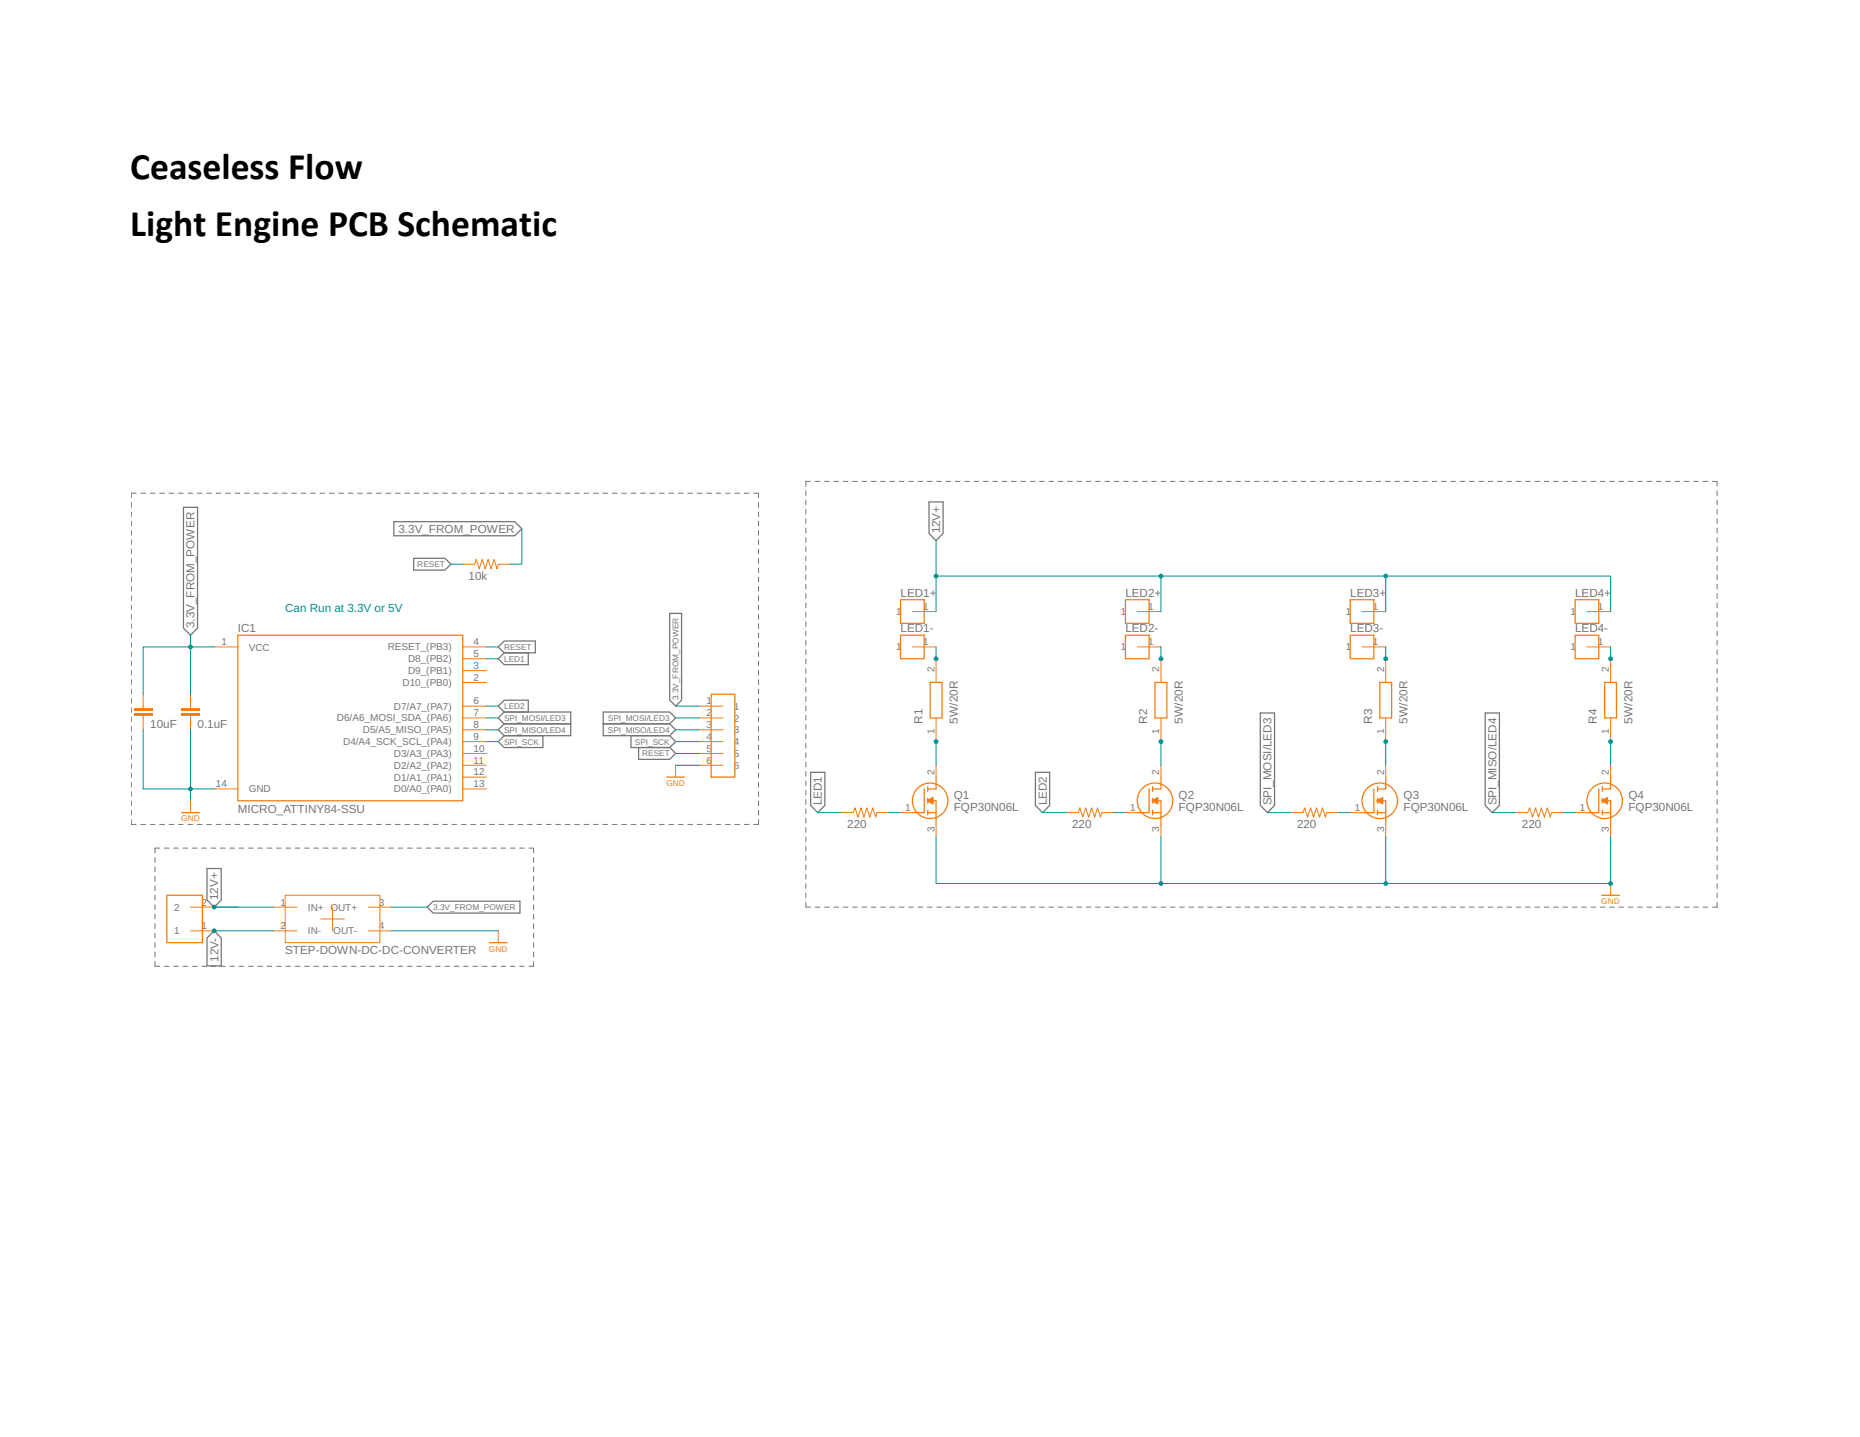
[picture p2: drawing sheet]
<svg xmlns="http://www.w3.org/2000/svg" width="279mm" height="216mm" viewBox="0 0 279 216" stroke-linecap="round" stroke-linejoin="round" font-family="sans-serif">
<g fill="none" stroke="#757575" stroke-width=".15">
<path d="M19.7 75.5v.7M19.7 76.9v.7M19.7 78.3v.7M19.7 79.7v.7M20.4 74.1h-.7v.7M21.1 74.1h.8M22.6 74.1h.7M24 74.1h.7M25.4 74.1h.7M26.8 74.1h.7M28.2 74.1h.7M29.6 74.1h.8"/>
<path d="M31.1 74.1h.7M32.5 74.1h.7M33.9 74.1h.7M35.3 74.1h.7M36.7 74.1h.7M38.1 74.1h.8M39.6 74.1h.7M41 74.1h.7M42.4 74.1h.7M43.8 74.1h.7M45.2 74.1h.8M46.7 74.1h.7"/>
<path d="M48.1 74.1h.7M49.5 74.1h.7M50.9 74.1h.7M52.3 74.1h.7M53.7 74.1h.7M55.1 74.1h.8M56.6 74.1h.7M58 74.1h.7M59.4 74.1h.7M60.8 74.1h.7M62.2 74.1h.7M63.6 74.1h.8"/>
<path d="M65.1 74.1h.7M66.5 74.1h.7M67.9 74.1h.7M69.3 74.1h.7M70.7 74.1h.7M72.1 74.1h.8M73.6 74.1h.7M75 74.1h.7M76.4 74.1h.7M77.8 74.1h.7M79.2 74.1h.7M80.6 74.1h.8"/>
<path d="M82.1 74.1h.7M83.5 74.1h.7M84.9 74.1h.7M86.3 74.1h.7M87.7 74.1h.7M89.2 74.1h.7M90.6 74.1h.7M92 74.1h.7M93.4 74.1h.7M94.8 74.1h.7M96.2 74.1h.7M97.6 74.1h.8"/>
<path d="M99.1 74.1h.7M100.5 74.1h.7M101.9 74.1h.7M103.3 74.1h.7M104.7 74.1h.8M106.2 74.1h.7M107.6 74.1h.7M109 74.1h.7M110.4 74.1h.7M111.8 74.1h.7M113.2 74.1h.7v.7M113.9 75.5v.7"/>
<path d="M113.9 76.9v.7M113.9 78.3v.7M113.9 79.7v.7M121.1 73.7v.7M121.1 75.1v.7M121.1 76.5v.8M121.1 78v.7M121.1 79.4v.7M121.8 72.3h-.7v.7M122.4 72.3h.8M123.9 72.3h.7M125.3 72.3h.7"/>
<path d="M126.7 72.3h.7M128.1 72.3h.7M129.5 72.3h.7M130.9 72.3h.7M132.3 72.3h.7M133.7 72.3h.7M135.1 72.3h.7M136.5 72.3h.7M137.9 72.3h.7M139.3 72.3h.7M140.7 72.3h.7M142.1 72.3h.7"/>
<path d="M143.5 72.3h.7M144.9 72.3h.7M146.3 72.3h.7M147.7 72.3h.7M149.1 72.3h.7M150.5 72.3h.7M151.9 72.3h.8M153.4 72.3h.7M154.7 72.3h.7M156.1 72.3h.8M157.6 72.3h.7M159 72.3h.7"/>
<path d="M160.4 72.3h.7M161.8 72.3h.7M163.2 72.3h.7M164.6 72.3h.7M166 72.3h.7M167.4 72.3h.7M168.8 72.3h.7M170.2 72.3h.7M171.6 72.3h.7M173 72.3h.7M174.4 72.3h.7M175.8 72.3h.7"/>
<path d="M177.2 72.3h.7M178.6 72.3h.7M180 72.3h.7M181.4 72.3h.7M182.8 72.3h.7M184.2 72.3h.7M185.6 72.3h.7M187 72.3h.7M188.4 72.3h.7M189.8 72.3h.7M191.2 72.3h.8M192.7 72.3h.7"/>
<path d="M194.1 72.3h.7M195.5 72.3h.7M196.9 72.3h.7M198.3 72.3h.7M199.7 72.3h.7M201.1 72.3h.7M202.5 72.3h.7M203.9 72.3h.7M205.3 72.3h.7M206.7 72.3h.7M208.1 72.3h.7M209.5 72.3h.7"/>
<path d="M210.9 72.3h.7M212.3 72.3h.7M213.7 72.3h.7M215.1 72.3h.7M216.5 72.3h.7M217.9 72.3h.7M219.3 72.3h.7M220.7 72.3h.7M222.1 72.3h.7M223.5 72.3h.7M224.9 72.3h.8M226.4 72.3h.7"/>
<path d="M227.8 72.3h.7M229.2 72.3h.6M230.6 72.3h.7M232 72.3h.7M233.4 72.3h.7M234.8 72.3h.7M236.2 72.3h.7M237.6 72.3h.7M239 72.3h.7M240.4 72.3h.7M241.8 72.3h.7M243.2 72.3h.7"/>
<path d="M244.6 72.3h.7M246 72.3h.7M247.4 72.3h.7M248.8 72.3h.7M250.2 72.3h.7M251.6 72.3h.7M253 72.3h.7M254.4 72.3h.7M255.8 72.3h.7M257.2 72.3h.7v.7M257.9 73.7v.7M257.9 75.1v.7"/>
<path d="M257.9 76.5v.8M257.9 78v.7M257.9 79.4v.7M19.7 81.1v.7M19.7 82.5v.7M19.7 83.9v.7M19.7 85.3v.7M19.7 86.7v.7M19.7 88.1v.7M19.7 89.5v.7M19.7 90.9v.7M19.7 92.3v.7"/>
<path d="M19.7 93.7v.7M19.7 95.1v.7M19.7 96.5v.7M19.7 97.9v.7M19.7 99.3v.7M113.9 81.1v.7M113.9 82.5v.7M113.9 83.9v.7M113.9 85.3v.7M113.9 86.7v.7M113.9 88.1v.7M113.9 89.5v.7"/>
<path d="M113.9 90.9v.7M113.9 92.3v.7M113.9 93.7v.7M113.9 95.1v.7M113.9 96.5v.7M113.9 97.9v.7M113.9 99.3v.7M121.1 80.8v.7M121.1 82.2v.7M121.1 83.6v.7M121.1 85v.7M121.1 86.4v.7"/>
<path d="M121.1 87.8v.7M121.1 89.2v.7M121.1 90.6v.7M121.1 92v.7M121.1 93.4v.7M121.1 94.8v.7M121.1 96.2v.7M121.1 97.6v.7M121.1 99v.7M257.9 80.8v.7M257.9 82.2v.7M257.9 83.6v.7"/>
<path d="M257.9 85v.7M257.9 86.4v.7M257.9 87.8v.7M257.9 89.2v.7M257.9 90.6v.7M257.9 92v.7M257.9 93.4v.7M257.9 94.8v.7M257.9 96.2v.7M257.9 97.6v.7M257.9 99v.7M19.7 100.7v.7"/>
<path d="M19.7 102.1v.7M19.7 103.5v.7M19.7 104.9v.7M19.7 106.3v.7M19.7 107.7v.7M19.7 109.1v.8M19.7 110.6v.7M19.7 112v.6M19.7 113.3v.7M19.7 114.7v.7M19.7 116.1v.8M19.7 117.6v.7"/>
<path d="M19.7 119v.7M113.9 100.7v.7M113.9 102.1v.7M113.9 103.5v.7M113.9 104.9v.7M113.9 106.3v.7M113.9 107.7v.7M113.9 109.1v.8M113.9 110.6v.7M113.9 112v.6M113.9 113.3v.7M113.9 114.7v.7"/>
<path d="M113.9 116.1v.8M113.9 117.6v.7M113.9 119v.7M121.1 100.5v.7M121.1 101.9v.7M121.1 103.3v.7M121.1 104.7v.7M121.1 106.1v.7M121.1 107.5v.7M121.1 108.9v.7M121.1 110.3v.7M121.1 111.7v.7"/>
<path d="M121.1 113.1v.7M121.1 114.5v.7M121.1 115.9v.7M121.1 117.3v.7M121.1 118.7v.7M257.9 100.5v.7M257.9 101.9v.7M257.9 103.3v.7M257.9 104.7v.7M257.9 106.1v.7M257.9 107.5v.7M257.9 108.9v.7"/>
<path d="M257.9 110.3v.7M257.9 111.7v.7M257.9 113.1v.7M257.9 114.5v.7M257.9 115.9v.7M257.9 117.3v.7M257.9 118.7v.7M19.7 120.4v.7M19.7 121.8v.6M19.7 123.1v.8h.7M21.1 123.9h.8M22.6 123.9h.7"/>
<path d="M23.3 128.8v.8M23.3 130.3v.7M23.3 131.7v.7M23.3 133.1v.7M23.3 134.5v.7M23.3 135.9v.8M23.3 137.4v.7M23.3 138.8v.7M24 127.4h-.7v.7M24 123.9h.7M24.7 127.4h.7M25.4 123.9h.7"/>
<path d="M26.1 127.4h.7M26.8 123.9h.7M27.5 127.4h.7M28.2 123.9h.7M28.9 127.4h.7M29.6 123.9h.8M30.3 127.4h.7M31.1 123.9h.7M31.7 127.4h.7M32.5 123.9h.7M33.1 127.4h.7M33.9 123.9h.7"/>
<path d="M34.5 127.4h.7M35.3 123.9h.7M35.9 127.4h.7M36.7 123.9h.7M37.3 127.4h.7M38.1 123.9h.8M38.7 127.4h.7M39.6 123.9h.7M40.1 127.4h.8M41 123.9h.7M41.6 127.4h.6M42.4 123.9h.7"/>
<path d="M42.9 127.4h.7M43.8 123.9h.7M44.3 127.4h.8M45.2 123.9h.8M45.8 127.4h.7M46.7 123.9h.7M47.2 127.4h.7M48.1 123.9h.7M48.6 127.4h.7M49.5 123.9h.7M50 127.4h.7M50.9 123.9h.7"/>
<path d="M51.4 127.4h.7M52.3 123.9h.7M52.8 127.4h.7M53.7 123.9h.7M54.2 127.4h.7M55.1 123.9h.8M55.6 127.4h.7M56.6 123.9h.7M57 127.4h.7M58 123.9h.7M58.4 127.4h.7M59.4 123.9h.7"/>
<path d="M59.8 127.4h.7M60.8 123.9h.7M61.2 127.4h.7M62.2 123.9h.7M62.6 127.4h.7M63.6 123.9h.8M64 127.4h.7M65.1 123.9h.7M65.4 127.4h.7M66.5 123.9h.7M66.8 127.4h.7M67.9 123.9h.7"/>
<path d="M68.2 127.4h.7M69.3 123.9h.7M69.6 127.4h.7M70.7 123.9h.7M71 127.4h.7M72.1 123.9h.8M72.4 127.4h.8M73.6 123.9h.7M73.9 127.4h.6M75 123.9h.7M75.2 127.4h.7M76.4 123.9h.7"/>
<path d="M76.6 127.4h.8M77.8 123.9h.7M78.1 127.4h.7M79.2 123.9h.7M79.5 127.4h.7v.7M80.2 128.8v.8M80.2 130.3v.7M80.2 131.7v.7M80.2 133.1v.7M80.2 134.5v.7M80.2 135.9v.8M80.2 137.4v.7"/>
<path d="M80.2 138.8v.7M80.6 123.9h.8M82.1 123.9h.7M83.5 123.9h.7M84.9 123.9h.7M86.3 123.9h.7M87.7 123.9h.7M89.2 123.9h.7M90.6 123.9h.7M92 123.9h.7M93.4 123.9h.7M94.8 123.9h.7"/>
<path d="M96.2 123.9h.7M97.6 123.9h.8M99.1 123.9h.7M100.5 123.9h.7M101.9 123.9h.7M103.3 123.9h.7M104.7 123.9h.8M106.2 123.9h.7M107.6 123.9h.7M109 123.9h.7M110.4 123.9h.7M111.8 123.9h.7"/>
<path d="M113.9 120.4v.7M113.9 121.8v.6M113.9 123.1v.8h-.7M121.1 120.1v.7M121.1 121.5v.7M121.1 122.9v.8M121.1 124.4v.7M121.1 125.8v.6M121.1 127.1v.8M121.1 128.6v.7M121.1 130v.7M121.1 131.4v.7"/>
<path d="M121.1 132.8v.7M121.1 134.2v.7M121.1 135.6v.7h.7M122.4 136.3h.8M123.9 136.3h.7M125.3 136.3h.7M126.7 136.3h.7M128.1 136.3h.7M129.5 136.3h.7M130.9 136.3h.7M132.3 136.3h.7M133.7 136.3h.7"/>
<path d="M135.1 136.3h.7M136.5 136.3h.7M137.9 136.3h.7M139.3 136.3h.7M140.7 136.3h.7M142.1 136.3h.7M143.5 136.3h.7M144.9 136.3h.7M146.3 136.3h.7M147.7 136.3h.7M149.1 136.3h.7M150.5 136.3h.7"/>
<path d="M151.9 136.3h.8M153.4 136.3h.7M154.7 136.3h.7M156.1 136.3h.8M157.6 136.3h.7M159 136.3h.7M160.4 136.3h.7M161.8 136.3h.7M163.2 136.3h.7M164.6 136.3h.7M166 136.3h.7M167.4 136.3h.7"/>
<path d="M168.8 136.3h.7M170.2 136.3h.7M171.6 136.3h.7M173 136.3h.7M174.4 136.3h.7M175.8 136.3h.7M177.2 136.3h.7M178.6 136.3h.7M180 136.3h.7M181.4 136.3h.7M182.8 136.3h.7M184.2 136.3h.7"/>
<path d="M185.6 136.3h.7M187 136.3h.7M188.4 136.3h.7M189.8 136.3h.7M191.2 136.3h.8M192.7 136.3h.7M194.1 136.3h.7M195.5 136.3h.7M196.9 136.3h.7M198.3 136.3h.7M199.7 136.3h.7M201.1 136.3h.7"/>
<path d="M202.5 136.3h.7M203.9 136.3h.7M205.3 136.3h.7M206.7 136.3h.7M208.1 136.3h.7M209.5 136.3h.7M210.9 136.3h.7M212.3 136.3h.7M213.7 136.3h.7M215.1 136.3h.7M216.5 136.3h.7M217.9 136.3h.7"/>
<path d="M219.3 136.3h.7M220.7 136.3h.7M222.1 136.3h.7M223.5 136.3h.7M224.9 136.3h.8M226.4 136.3h.7M227.8 136.3h.7M229.2 136.3h.6M230.6 136.3h.7M232 136.3h.7M233.4 136.3h.7M234.8 136.3h.7"/>
<path d="M236.2 136.3h.7M237.6 136.3h.7M239 136.3h.7M240.4 136.3h.7M241.8 136.3h.7M243.2 136.3h.7M244.6 136.3h.7M246 136.3h.7M247.4 136.3h.7M248.8 136.3h.7M250.2 136.3h.7M251.6 136.3h.7"/>
<path d="M253 136.3h.7M254.4 136.3h.7M255.8 136.3h.7M257.9 120.1v.7M257.9 121.5v.7M257.9 122.9v.8M257.9 124.4v.7M257.9 125.8v.6M257.9 127.1v.8M257.9 128.6v.7M257.9 130v.7M257.9 131.4v.7"/>
<path d="M257.9 132.8v.7M257.9 134.2v.7M257.9 135.6v.7h-.7M23.3 140.2v.7M23.3 141.6v.7M23.3 143v.8M23.3 144.5v.7h.7M24.7 145.2h.7M26.1 145.2h.7M27.5 145.2h.7M28.9 145.2h.7M30.3 145.2h.7"/>
<path d="M31.7 145.2h.7M33.1 145.2h.7M34.5 145.2h.7M35.9 145.2h.7M37.3 145.2h.7M38.7 145.2h.7M40.1 145.2h.8M41.6 145.2h.6M42.9 145.2h.7M44.3 145.2h.8M45.8 145.2h.7M47.2 145.2h.7"/>
<path d="M48.6 145.2h.7M50 145.2h.7M51.4 145.2h.7M52.8 145.2h.7M54.2 145.2h.7M55.6 145.2h.7M57 145.2h.7M58.4 145.2h.7M59.8 145.2h.7M61.2 145.2h.7M62.6 145.2h.7M64 145.2h.7"/>
<path d="M65.4 145.2h.7M66.8 145.2h.7M68.2 145.2h.7M69.6 145.2h.7M71 145.2h.7M72.4 145.2h.8M73.9 145.2h.6M75.2 145.2h.7M76.6 145.2h.8M78.1 145.2h.7M80.2 140.2v.7M80.2 141.6v.7"/>
<path d="M80.2 143v.8M80.2 144.5v.7h-.7"/>
</g>
<g fill="none" stroke="#757575" stroke-width=".19">
<path d="M27.6 76.2h2.1v18.2l-1.1 1-1-1zM59.2 78.4h18.1l1.1 1-1.1 1.1h-18.1zM139.6 75.4h2.1v4.8l-1.1 1-1-1zM62.1 83.9h4.7l.9 .9-.9 .9h-4.7zM74.8 99l.9-.9h3.7v1.8h-3.7zM74.8 97.2l.9-.9h4.7v1.8h-4.7zM100.6 92.2h1.8v13l-.9 .9-.9-.9zM74.8 106.1l.9-.9h3.7v1.8h-3.7zM74.8 107.9l.9-.9h10v3.5h-10l-.9-.9 .9-.8h10h-10zM74.8 111.4l.9-.9h5.9v1.8h-5.9zM90.6 107h10l.9 .9-.9 .9h-10h10l.9 .8-.9 .9h-10zM94.8 110.5h5.8l.9 .9-.9 .9h-5.8z"/>
<path d="M95.9 112.3h4.7l.9 .9-.9 .9h-4.7zM121.8 116h2.1v5l-1.1 1.1-1-1.1zM155.5 116h2.2v5l-1.1 1.1-1.1-1.1zM189.3 107.1h2.2v13.9l-1.1 1.1-1.1-1.1zM223.1 107.1h2.1v13.9l-1 1.1-1.1-1.1zM31.1 130.5h2.1v4.7l-1 1.1-1.1-1.1zM32.2 139.8l1 1.1v4.2h-2.1v-4.2zM64.2 136.3l.9-.9h13v1.8h-13z"/>
</g>
<path d="M240.6 134.5h2.7" fill="none" stroke="#f57c10" stroke-width=".19"/>
<path d="M28.6 106.1v.3M28.6 107.5v.4M241.9 132.7v1.8" fill="none" stroke="#f57c10" stroke-width=".15"/>
<path d="M27.2 107.3h2.8" fill="none" stroke="#f57c10" stroke-width=".34"/>
<path d="M27.2 107.2h2.8v.3h-2.8zM27.2 107.2v.3h2.8v-.3z" fill="#f57c10"/>
<path d="M27.2 106.6h2.8" fill="none" stroke="#f57c10" stroke-width=".34"/>
<path d="M27.2 106.4h2.8v.4h-2.8zM27.2 106.4v.4h2.8v-.4z" fill="#f57c10"/>
<path d="M21.5 106.1v.3M21.5 107.5v.4M28.6 104.3v1.8M28.6 107.9v1.7" fill="none" stroke="#f57c10" stroke-width=".15"/>
<path d="M20.1 107.3h2.8" fill="none" stroke="#f57c10" stroke-width=".34"/>
<path d="M20.1 107.2h2.8v.3h-2.8zM20.1 107.2v.3h2.8v-.3z" fill="#f57c10"/>
<path d="M20.1 106.6h2.8" fill="none" stroke="#f57c10" stroke-width=".34"/>
<path d="M20.1 106.4h2.8v.4h-2.8zM20.1 106.4v.4h2.8v-.4z" fill="#f57c10"/>
<g fill="none" stroke="#f57c10" stroke-width=".15">
<path d="M32.2 97.2h3.5M69.5 97.2h3.6M69.5 99h3.6M69.5 84.8h1.8l.2-.7 .5 1.4 .4-1.4 .5 1.4 .4-1.4 .5 1.4 .4-1.4 .5 1.4 .1-.7h1.8M137.1 97.2h3.5M137.1 91.9h3.5M140.6 99v3.5M170.8 97.2h3.6M170.8 91.9h3.6M174.4 99v3.5M204.6 97.2h3.6M204.6 91.9h3.6"/>
<path d="M208.2 99v3.5M238.4 97.2h3.5M238.4 91.9h3.5M241.9 99v3.5M21.5 104.3v1.8M21.5 107.9v1.7M32.2 118.5h3.5M69.5 118.5h3.6M69.5 106.1h3.6M69.5 107.9h3.6M69.5 109.6h3.6M69.5 111.4h3.6"/>
<path d="M69.5 113.2h3.6M69.5 115h3.6M69.5 116.8h3.6M69.5 100.8h3.6M69.5 102.5h3.6M101.5 115v1.8M105.1 106.1h3.5M105.1 107.9h3.5M105.1 109.6h3.5M105.1 111.4h3.5M105.1 113.2h3.5M105.1 115h3.5"/>
<path d="M140.6 107.9v3.5M140.6 115v1.8M174.4 107.9v3.5M174.4 115v1.8M208.2 107.9v3.5M208.2 115v1.8M241.9 107.9v3.5M241.9 115v1.8M28.6 136.3h3.6M28.6 139.8h3.6M28.6 120.3v1.8M41.1 136.3h3.5"/>
<path d="M41.1 139.8h3.5M42.8 134.5h14.3v7.1h-14.3zM48.2 138.1h3.5M50 136.3v3.5M55.3 136.3h3.5M55.3 139.8h3.5M74.8 139.8v1.8M126.4 122.1h1.8l.2-.7 .5 1.4 .4-1.4 .5 1.4 .4-1.4 .5 1.4 .4-1.4 .5 1.4 .1-.7h1.8M135.3 122.1h1.8M140.6 123.9v1.7M160.2 122.1h1.7l.3-.7 .4 1.4 .5-1.4 .4 1.4 .5-1.4 .4 1.4 .5-1.4 .4 1.4 .2-.7h1.8M169.1 122.1h1.7"/>
<path d="M174.4 123.9v1.7M194 122.1h1.7l.3-.7 .4 1.4 .5-1.4 .4 1.4 .5-1.4 .4 1.4 .4-1.4 .5 1.4 .2-.7h1.7M202.8 122.1h1.8M208.2 123.9v1.7M227.7 122.1h1.8l.3-.7 .4 1.4 .5-1.4 .4 1.4 .4-1.4 .5 1.4 .4-1.4 .5 1.4 .1-.7h1.8M236.6 122.1h1.8M241.9 123.9v1.7"/>
</g>
<g fill="none" stroke="#f57c10" stroke-width=".19">
<path d="M35.7 95.4h33.8v24.9h-33.8zM135.3 90.1h3.5v3.6h-3.5zM135.3 95.4h3.5v3.6h-3.5zM169.1 90.1h3.5v3.6h-3.5zM169.1 95.4h3.5v3.6h-3.5zM202.8 90.1h3.6v3.6h-3.6zM202.8 95.4h3.6v3.6h-3.6zM236.6 90.1h3.6v3.6h-3.6zM236.6 95.4h3.6v3.6h-3.6zM100.2 116.8h2.6M106.8 104.3h3.6v12.5h-3.6zM138.8 118.5v3.6h-1.7"/>
<path d="M139.4 118.2v.7M139.4 120v.7M139.7 102.5h1.8v5.4h-1.8zM140.6 116.8v1.7h-1.2M172.6 118.5v3.6h-1.8M173.1 118.2v.7M173.1 120v.7M173.5 102.5h1.8v5.4h-1.8zM174.4 116.8v1.7h-1.3M206.4 118.5v3.6h-1.8M206.9 118.2v.7M206.9 120v.7"/>
<path d="M207.3 102.5h1.7v5.4h-1.7zM208.2 116.8v1.7h-1.3M240.2 118.5v3.6h-1.8M240.7 118.2v.7M240.7 120v.7M241 102.5h1.8v5.4h-1.8zM241.9 116.8v1.7h-1.2M25.1 134.5h5.3v7.1h-5.3zM27.3 122.1h2.7M139.4 122.1h1.2M139.4 121.7v.7M139.4 120.3h1.2v3.6"/>
<path d="M173.1 120.3h1.3v3.6M173.1 122.1h1.3M173.1 121.7v.7M206.9 120.3h1.3v3.6M206.9 122.1h1.3M206.9 121.7v.7M240.7 120.3h1.2v3.6M240.7 122.1h1.2M240.7 121.7v.7M73.5 141.6h2.7"/>
<circle cx="139.7" cy="120.3" r="2.67"/>
<circle cx="173.5" cy="120.3" r="2.67"/>
<circle cx="207.3" cy="120.3" r="2.67"/>
<circle cx="241" cy="120.3" r="2.67"/>
</g>
<g fill="#f57c10" stroke="#f57c10" stroke-width=".15">
<path d="M139.3 120.3l.9-.5v1l-.9-.4z" fill-rule="evenodd"/>
<path d="M173.1 120.3l.8-.5v1l-.8-.4z" fill-rule="evenodd"/>
<path d="M206.8 120.3l.9-.5v1l-.9-.4z" fill-rule="evenodd"/>
<path d="M240.6 120.3l.9-.5v1l-.9-.4z" fill-rule="evenodd"/>
</g>
<path d="M140.6 97.2v1.8" fill="none" stroke="#009292" stroke-width=".15"/>
<circle cx="140.6" cy="99" r=".36" fill="#009292"/>
<path d="M140.2 99a.4 .4 0 0 1 .8 0 .4 .4 0 0 1-.8 0zM140.3 99a.36 .36 0 0 0 .7 0 .36 .36 0 0 0-.7 0z" fill="#009292"/>
<path d="M174.4 97.2v1.8" fill="none" stroke="#009292" stroke-width=".15"/>
<circle cx="174.4" cy="99" r=".36" fill="#009292"/>
<path d="M174 99a.4 .4 0 0 1 .8 0 .4 .4 0 0 1-.8 0zM174 99a.4 .4 0 0 0 .8 0 .4 .4 0 0 0-.8 0z" fill="#009292"/>
<path d="M208.2 97.2v1.8" fill="none" stroke="#009292" stroke-width=".15"/>
<circle cx="208.2" cy="99" r=".36" fill="#009292"/>
<path d="M207.8 99a.36 .36 0 0 1 .7 0 .36 .36 0 0 1-.7 0zM207.8 99a.36 .36 0 0 0 .7 0 .36 .36 0 0 0-.7 0z" fill="#009292"/>
<path d="M241.9 97.2v1.8" fill="none" stroke="#009292" stroke-width=".15"/>
<circle cx="241.9" cy="99" r=".36" fill="#009292"/>
<path d="M241.6 99a.36 .36 0 0 1 .7 0 .36 .36 0 0 1-.7 0zM241.6 99a.36 .36 0 0 0 .7 0 .36 .36 0 0 0-.7 0z" fill="#009292"/>
<path d="M140.6 111.4v3.6" fill="none" stroke="#009292" stroke-width=".15"/>
<circle cx="140.6" cy="111.4" r=".36" fill="#009292"/>
<path d="M140.2 111.4a.4 .4 0 0 1 .8 0 .4 .4 0 0 1-.8 0zM140.3 111.4a.36 .36 0 0 0 .7 0 .36 .36 0 0 0-.7 0z" fill="#009292"/>
<path d="M174.4 111.4v3.6" fill="none" stroke="#009292" stroke-width=".15"/>
<circle cx="174.4" cy="111.4" r=".36" fill="#009292"/>
<path d="M174 111.4a.4 .4 0 0 1 .8 0 .4 .4 0 0 1-.8 0zM174 111.4a.4 .4 0 0 0 .8 0 .4 .4 0 0 0-.8 0z" fill="#009292"/>
<path d="M208.2 111.4v3.6" fill="none" stroke="#009292" stroke-width=".15"/>
<circle cx="208.2" cy="111.4" r=".36" fill="#009292"/>
<path d="M207.8 111.4a.36 .36 0 0 1 .7 0 .36 .36 0 0 1-.7 0zM207.8 111.4a.36 .36 0 0 0 .7 0 .36 .36 0 0 0-.7 0z" fill="#009292"/>
<path d="M241.9 111.4v3.6" fill="none" stroke="#009292" stroke-width=".15"/>
<circle cx="241.9" cy="111.4" r=".36" fill="#009292"/>
<path d="M241.6 111.4a.36 .36 0 0 1 .7 0 .36 .36 0 0 1-.7 0zM241.6 111.4a.36 .36 0 0 0 .7 0 .36 .36 0 0 0-.7 0z" fill="#009292"/>
<path d="M140.6 125.6v7.1h33.8M174.4 125.6v7.1h33.8M208.2 125.6v7.1h33.7v-7.1" fill="none" stroke="#009292" stroke-width=".15"/>
<g fill="#009292">
<circle cx="241.9" cy="132.7" r=".36"/>
<circle cx="208.2" cy="132.7" r=".36"/>
<circle cx="174.4" cy="132.7" r=".36"/>
</g>
<g fill="#009292">
<path d="M241.6 132.7a.36 .36 0 0 1 .7 0 .36 .36 0 0 1-.7 0zM241.6 132.7a.36 .36 0 0 0 .7 0 .36 .36 0 0 0-.7 0z"/>
<path d="M207.8 132.7a.36 .36 0 0 1 .7 0 .36 .36 0 0 1-.7 0zM207.8 132.7a.36 .36 0 0 0 .7 0 .36 .36 0 0 0-.7 0z"/>
<path d="M174 132.7a.4 .4 0 0 1 .8 0 .4 .4 0 0 1-.8 0zM174 132.7a.4 .4 0 0 0 .8 0 .4 .4 0 0 0-.8 0z"/>
</g>
<path d="M21.5 109.6v8.9h10.7M28.6 109.6v8.9" fill="none" stroke="#009292" stroke-width=".15"/>
<circle cx="28.6" cy="118.5" r=".36" fill="#009292"/>
<path d="M28.3 118.5a.36 .36 0 0 1 .7 0 .36 .36 0 0 1-.7 0zM28.3 118.5a.36 .36 0 0 0 .7 0 .36 .36 0 0 0-.7 0z" fill="#009292"/>
<g fill="none" stroke="#009292" stroke-width=".15">
<path d="M28.6 97.2v7.1M32.2 97.2h-10.7v7.1M73.1 99h1.7M28.6 118.5v1.8M73.1 106.1h1.7M73.1 107.9h1.7M73.1 109.6h1.7M73.1 111.4h1.7M101.5 107.9h3.6M101.5 109.6h3.6M101.5 111.4h3.6M101.5 115h3.6"/>
<path d="M58.8 139.8h16M58.8 136.3h5.4M122.8 122.1h3.6M156.6 122.1h3.6M190.4 122.1h3.6M224.2 122.1h3.5"/>
</g>
<circle cx="28.6" cy="97.2" r=".36" fill="#009292"/>
<path d="M28.3 97.2a.36 .36 0 0 1 .7 0 .36 .36 0 0 1-.7 0zM28.3 97.2a.36 .36 0 0 0 .7 0 .36 .36 0 0 0-.7 0z" fill="#009292"/>
<path d="M78.4 79.4v5.4h-1.8M28.6 95.4v1.8M67.7 84.8h1.8M73.1 97.2h1.7M101.5 106.1h3.6M101.5 113.2h3.6M32.2 139.8h8.9M167.3 122.1h1.8M201 122.1h1.8M234.8 122.1h1.8" fill="none" stroke="#009292" stroke-width=".15"/>
<circle cx="32.2" cy="139.8" r=".36" fill="#009292"/>
<path d="M31.8 139.8a.36 .36 0 0 1 .7 0 .36 .36 0 0 1-.7 0zM31.8 139.8a.36 .36 0 0 0 .7 0 .36 .36 0 0 0-.7 0z" fill="#009292"/>
<path d="M140.6 81.2v10.7M140.6 86.6h33.8M174.4 86.6h33.8v5.3M174.4 86.6v5.3M208.2 86.6h33.7v5.3" fill="none" stroke="#009292" stroke-width=".15"/>
<g fill="#009292">
<circle cx="140.6" cy="86.6" r=".36"/>
<circle cx="174.4" cy="86.6" r=".36"/>
<circle cx="208.2" cy="86.6" r=".36"/>
</g>
<g fill="#009292">
<path d="M140.2 86.6a.4 .4 0 0 1 .8 0 .4 .4 0 0 1-.8 0zM140.3 86.6a.36 .36 0 0 0 .7 0 .36 .36 0 0 0-.7 0z"/>
<path d="M174 86.6a.4 .4 0 0 1 .8 0 .4 .4 0 0 1-.8 0zM174 86.6a.4 .4 0 0 0 .8 0 .4 .4 0 0 0-.8 0z"/>
<path d="M207.8 86.6a.36 .36 0 0 1 .7 0 .36 .36 0 0 1-.7 0zM207.8 86.6a.36 .36 0 0 0 .7 0 .36 .36 0 0 0-.7 0z"/>
</g>
<path d="M32.2 136.3h8.9" fill="none" stroke="#009292" stroke-width=".15"/>
<circle cx="32.2" cy="136.3" r=".36" fill="#009292"/>
<path d="M31.8 136.3a.36 .36 0 0 1 .7 0 .36 .36 0 0 1-.7 0zM31.8 136.3a.36 .36 0 0 0 .7 0 .36 .36 0 0 0-.7 0z" fill="#009292"/>
<path d="M133.5 122.1h1.8" fill="none" stroke="#009292" stroke-width=".15"/>
<g font-size="5.6">
<text x="19.6" y="26.9">Ceaseless Flow</text>
<text x="19.6" y="35.4">Light Engine PCB Schematic</text>
</g>
<g font-size="1.8" fill="#757575">
<text x="59.9" y="80.1">3.3V_FROM_POWER</text>
<text x="141.2" y="80.1" transform="rotate(-90 141.2 80.1)">12V+</text>
<text x="70.4" y="87.1">10k</text>
<text x="135.3" y="89.7">LED1+</text>
<text x="169.1" y="89.7">LED2+</text>
<text x="202.8" y="89.7">LED3+</text>
<text x="236.6" y="89.7">LED4+</text>
<text x="29.2" y="94.4" transform="rotate(-90 29.2 94.4)">3.3V_FROM_POWER</text>
<text x="35.7" y="94.9">IC1</text>
<text x="135.3" y="95">LED1-</text>
<text x="169.1" y="95">LED2-</text>
<text x="202.8" y="95">LED3-</text>
<text x="236.6" y="95">LED4-</text>
<text x="22.6" y="109.4">10uF</text>
<text x="29.7" y="109.4">0.1uF</text>
<text x="138.6" y="108.8" transform="rotate(-90 138.6 108.8)">R1</text>
<text x="143.9" y="108.8" transform="rotate(-90 143.9 108.8)">5W/20R</text>
<text x="172.3" y="108.8" transform="rotate(-90 172.3 108.8)">R2</text>
<text x="177.7" y="108.8" transform="rotate(-90 177.7 108.8)">5W/20R</text>
<text x="206.1" y="108.8" transform="rotate(-90 206.1 108.8)">R3</text>
<text x="211.4" y="108.8" transform="rotate(-90 211.4 108.8)">5W/20R</text>
<text x="239.9" y="108.8" transform="rotate(-90 239.9 108.8)">R4</text>
<text x="245.2" y="108.8" transform="rotate(-90 245.2 108.8)">5W/20R</text>
<text x="35.7" y="122.1">MICRO_ATTINY84-SSU</text>
<text x="123.5" y="121" transform="rotate(-90 123.5 121)">LED1</text>
<text x="127.3" y="124.4">220</text>
<text x="143.3" y="121.8">FQP30N06L</text>
<text x="143.3" y="120">Q1</text>
<text x="157.2" y="121" transform="rotate(-90 157.2 121)">LED2</text>
<text x="161.1" y="124.4">220</text>
<text x="177.1" y="121.8">FQP30N06L</text>
<text x="177.1" y="120">Q2</text>
<text x="191" y="121" transform="rotate(-90 191 121)">SPI_MOSI/LED3</text>
<text x="194.8" y="124.4">220</text>
<text x="210.8" y="121.8">FQP30N06L</text>
<text x="210.8" y="120">Q3</text>
<text x="224.8" y="121" transform="rotate(-90 224.8 121)">SPI_MISO/LED4</text>
<text x="228.6" y="124.4">220</text>
<text x="244.6" y="121.8">FQP30N06L</text>
<text x="244.6" y="120">Q4</text>
<text x="32.8" y="135.2" transform="rotate(-90 32.8 135.2)">12V+</text>
<text x="42.8" y="143.4">STEP-DOWN-DC-DC-CONVERTER</text>
<text x="32.8" y="144.5" transform="rotate(-90 32.8 144.5)">12V-</text>
</g>
<text font-size="1.8" fill="#009292" x="42.8" y="91.9">Can Run at 3.3V or 5V</text>
<g font-size="1.5" fill="#757575">
<text x="134.6" y="92.4">1</text>
<text x="138.7" y="91.6">1</text>
<text x="168.4" y="92.4">1</text>
<text x="172.5" y="91.6">1</text>
<text x="202.1" y="92.4">1</text>
<text x="206.2" y="91.6">1</text>
<text x="235.9" y="92.4">1</text>
<text x="240" y="91.6">1</text>
<text x="33.3" y="97">1</text>
<text x="37.4" y="97.7">VCC</text>
<text x="58.2" y="97.7">RESET_(PB3)</text>
<text x="61.3" y="99.5">D8_(PB2)</text>
<text x="61.3" y="101.3">D9_(PB1)</text>
<text x="71.1" y="97">4</text>
<text x="71.1" y="98.7">5</text>
<text x="71.1" y="100.5">3</text>
<text x="134.6" y="97.7">1</text>
<text x="138.7" y="97">1</text>
<text x="140.4" y="100.9" transform="rotate(-90 140.4 100.9)">2</text>
<text x="168.4" y="97.7">1</text>
<text x="172.5" y="97">1</text>
<text x="174.1" y="100.9" transform="rotate(-90 174.1 100.9)">2</text>
<text x="202.1" y="97.7">1</text>
<text x="206.2" y="97">1</text>
<text x="207.9" y="100.9" transform="rotate(-90 207.9 100.9)">2</text>
<text x="235.9" y="97.7">1</text>
<text x="240" y="97">1</text>
<text x="241.7" y="100.9" transform="rotate(-90 241.7 100.9)">2</text>
<text x="59.2" y="106.6">D7/A7_(PA7)</text>
<text x="60.5" y="103.1">D10_(PB0)</text>
<text x="71.1" y="105.8">6</text>
<text x="71.1" y="107.6">7</text>
<text x="71.1" y="102.3">2</text>
<text x="106.2" y="105.8">1</text>
<text x="106.2" y="107.6">2</text>
<text x="110.2" y="106.6">1</text>
<text x="50.6" y="108.4">D6/A6_MOSI_SDA_(PA6)</text>
<text x="51.5" y="111.9">D4/A4_SCK_SCL_(PA4)</text>
<text x="54.5" y="110.2">D5/A5_MISO_(PA5)</text>
<text x="59.2" y="113.7">D3/A3_(PA3)</text>
<text x="71.1" y="109.4">8</text>
<text x="71.1" y="111.2">9</text>
<text x="71.1" y="113">10</text>
<text x="106.2" y="109.4">3</text>
<text x="106.2" y="111.2">4</text>
<text x="106.2" y="113">5</text>
<text x="110.2" y="108.4">2</text>
<text x="110.2" y="110.2">3</text>
<text x="110.2" y="112">4</text>
<text x="110.2" y="113.7">5</text>
<text x="140.4" y="110.3" transform="rotate(-90 140.4 110.3)">1</text>
<text x="174.1" y="110.3" transform="rotate(-90 174.1 110.3)">1</text>
<text x="207.9" y="110.3" transform="rotate(-90 207.9 110.3)">1</text>
<text x="241.7" y="110.3" transform="rotate(-90 241.7 110.3)">1</text>
<text x="32.4" y="118.3">14</text>
<text x="37.4" y="119.1">GND</text>
<text x="59.2" y="115.5">D2/A2_(PA2)</text>
<text x="59.2" y="117.3">D1/A1_(PA1)</text>
<text x="59.2" y="119.1">D0/A0_(PA0)</text>
<text x="71.1" y="114.7">11</text>
<text x="71.1" y="116.5">12</text>
<text x="71.1" y="118.3">13</text>
<text x="106.2" y="114.7">6</text>
<text x="110.2" y="115.5">6</text>
<text x="140.4" y="116.5" transform="rotate(-90 140.4 116.5)">2</text>
<text x="174.1" y="116.5" transform="rotate(-90 174.1 116.5)">2</text>
<text x="207.9" y="116.5" transform="rotate(-90 207.9 116.5)">2</text>
<text x="241.7" y="116.5" transform="rotate(-90 241.7 116.5)">2</text>
<text x="136" y="121.8">1</text>
<text x="140.4" y="124.9" transform="rotate(-90 140.4 124.9)">3</text>
<text x="169.8" y="121.8">1</text>
<text x="174.1" y="124.9" transform="rotate(-90 174.1 124.9)">3</text>
<text x="203.5" y="121.8">1</text>
<text x="207.9" y="124.9" transform="rotate(-90 207.9 124.9)">3</text>
<text x="237.3" y="121.8">1</text>
<text x="241.7" y="124.9" transform="rotate(-90 241.7 124.9)">3</text>
<text x="26.2" y="136.8">2</text>
<text x="30.3" y="136">2</text>
<text x="42.2" y="136">1</text>
<text x="46.3" y="136.8">IN+ OUT+</text>
<text x="56.9" y="136">3</text>
<text x="26.2" y="140.4">1</text>
<text x="30.3" y="139.6">1</text>
<text x="42.2" y="139.6">2</text>
<text x="46.3" y="140.4">IN-</text>
<text x="50.1" y="140.4">OUT-</text>
<text x="56.9" y="139.6">4</text>
</g>
<g font-size="1.2" fill="#757575">
<text x="62.7" y="85.2">RESET</text>
<text x="75.7" y="99.4">LED1</text>
<text x="75.7" y="97.7">RESET</text>
<text x="75.7" y="106.5">LED2</text>
<text x="101.9" y="105.2" transform="rotate(-90 101.9 105.2)">3.3V_FROM_POWER</text>
<text x="75.7" y="108.3">SPI_MOSI/LED3</text>
<text x="75.7" y="110.1">SPI_MISO/LED4</text>
<text x="75.7" y="111.9">SPI_SCK</text>
<text x="91.3" y="108.3">SPI_MOSI/LED3</text>
<text x="91.3" y="110.1">SPI_MISO/LED4</text>
<text x="95.4" y="111.9">SPI_SCK</text>
<text x="96.5" y="113.6">RESET</text>
<text x="65.1" y="136.7">3.3V_FROM_POWER</text>
</g>
<g font-size="1.2" fill="#f57c10">
<text x="100.1" y="118.1">GND</text>
<text x="27.2" y="123.4">GND</text>
<text x="240.5" y="135.9">GND</text>
<text x="73.4" y="143">GND</text>
</g>
</svg>
